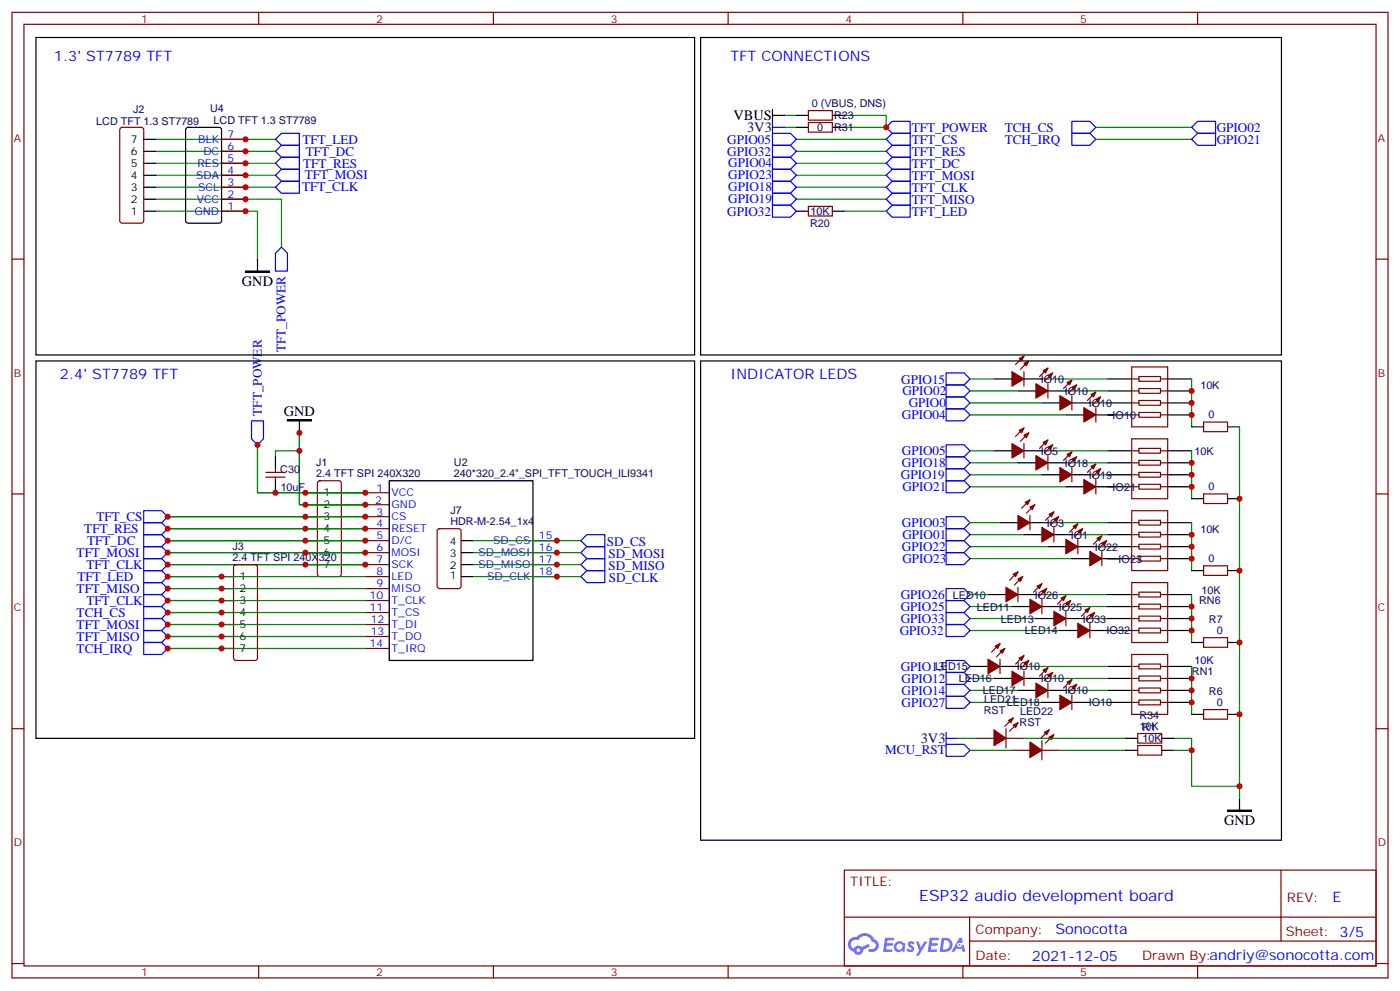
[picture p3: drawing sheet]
<svg xmlns="http://www.w3.org/2000/svg" width="412mm" height="292mm" viewBox="0 0 412 292" stroke-linecap="round" stroke-linejoin="round" font-family="sans-serif">
<g fill="none" stroke="#870000" stroke-width=".35">
<path d="M3.5 3.6h405.4v284.4h-405.4zM7.1 7.2h398.2v277.2h-398.2zM76.2 3.6v3.6M145.3 3.6v3.6M214.5 3.6v3.6M283.6 3.6v3.6M352.8 3.6v3.6M3.5 76.3h3.6M405.3 76.3h3.6M3.5 145.5h3.6M405.3 145.5h3.6M3.5 214.6h3.6"/>
<path d="M405.3 214.6h3.6M248.7 256.2h156.6v28.2h-156.6zM377.3 256.2v20.9M248.7 270.1h156.5M285.6 277.1h119.6M285.6 270.1v14.1M3.5 283.7h3.6M76.2 284.4v3.6M145.3 284.4v3.6M214.5 284.4v3.6M283.6 284.4v3.6M352.8 284.4v3.6"/>
<path d="M405.3 283.7h3.6"/>
</g>
<g fill="#5487ff">
<path d="M267.7 277.4a1.22 1.22 0 0 1 1.7 .3l-.4 .5a.47 .47 0 0 0-.3-.4 .47 .47 0 0 0-.5 .2l.1 .3a1.14 1.14 0 0 1 .8 1.7 1.14 1.14 0 0 1-1.9 0l-.2-.2 .5-.5 .7 .4a.29 .29 0 0 0 .3-.3 .29 .29 0 0 0-.2-.3 1.04 1.04 0 0 1-.6-1.7z"/>
<path d="M260.7 276.2h2.4l.3 .1-.2 .5-1.8 .1-.1 .9h1.5l.3 .3-.3 .4h-1.6l-.2 1.1h1.7l.2 .3-.2 .4h-2.6z"/>
<path d="M273.8 276.2h2.4l.3 .1-.1 .5-1.8 .1-.2 .9h1.6l.3 .3-.4 .4h-1.6l-.1 1.1h1.7l.2 .3-.2 .4h-2.6z"/>
<path d="M282.6 276.2h.7l.3 1.2-.6 .3a.69 .69 0 0 0-1 .3 .69 .69 0 0 0 .4 1 .69 .69 0 0 0 .9-.7l.5-.2 .6 2.2h-.8l-.2-.9h-1.8l-.5 .9h-.8z"/>
<path d="M269.8 277.2h.8l.6 1.9 1.1-1.9h.9l-2.6 4.2h-.8l.9-1.5z"/>
<path d="M277.4 276.2l-.6 4.1h1.3a2.11 2.11 0 0 0 2.5-2.1 2.11 2.11 0 0 0-2.5-2zM278.1 276.9a1.39 1.39 0 0 1 1.7 1.4 1.39 1.39 0 0 1-1.8 1.3h-.3z"/>
<path d="M263.7 277.8a1.54 1.54 0 0 0-.1 2.1 1.54 1.54 0 0 0 2.2 .2l.6 .2 .3-2.3-.2-.2-.4-.1a1.49 1.49 0 0 0-2.4 .1zM264 278.8a.94 .94 0 0 1 1.8 0 .94 .94 0 0 1-1.8 0z"/>
<path d="M250.4 276.5a2.18 2.18 0 0 0 1.1 3.7 1.44 1.44 0 0 0 1.6 1 1.44 1.44 0 0 0 1.2-1.5l2-1-.5-.8-1.9 1a1.47 1.47 0 0 0-2.4 .5 1.39 1.39 0 0 1-.7-2 1.39 1.39 0 0 1 2-.5 2.12 2.12 0 0 1 2.2-1.3 2.12 2.12 0 0 1 1.9 1.7 1.14 1.14 0 0 1 1.1 1.4 1.14 1.14 0 0 1-1.7 .8 .43 .43 0 0 0-.5 .3 .43 .43 0 0 0 .4 .5 1.98 1.98 0 0 0 2.5-1.2 1.98 1.98 0 0 0-1.2-2.5 3.1 3.1 0 0 0-5.3-.7l-.9 .1zM252.3 279.8a.55 .55 0 0 1 1.1 0 .55 .55 0 0 1-1.1 0z"/>
<circle cx="282.6" cy="278.3" r=".26"/>
</g>
<g fill="none" stroke="#008700" stroke-width=".35">
<path d="M231.1 37.5h3.5M231.1 34h3.5M248.7 34h12.4v3.5h-12.4M322.8 37.5h28.2M45.9 58.7h37v14.1M45.9 41h35.2M45.9 55.1h35.2M45.9 51.6h35.2M45.9 48.1h35.2M45.9 44.6h35.2M234.6 41h26.5M234.6 44.6h26.5"/>
<path d="M234.6 48.1h26.5M234.6 51.6h26.5M234.6 55.1h26.5M234.6 58.7h26.5M322.8 41h28.2M45.9 62.2h29.9v14.1M248.7 62.2h12.4M285.8 118.6h21.1M285.8 111.6h7M285.8 115.1h14.1M306.9 111.6h19.4M314 115.1h12.3"/>
<path d="M321 118.6h5.3M351 111.6v14.1M75.8 131v14.1h31.8h-17.6M88.2 127.5v21.1h19.4h-17.6M88.2 132.8h-7.1v1.7M285.8 122.2h28.2M285.8 139.8h21.1M285.8 132.8h7M285.8 136.3h14.1M306.9 132.8h19.4M314 136.3h12.3M321 139.8h5.3"/>
<path d="M326.3 122.2h1.8M351 132.8v14.1M365.1 125.7v109.4M49.4 159.2h58.2M49.4 155.7h58.2M49.4 152.2h58.2M139.3 159.2h31.8M285.8 143.3h28.2M285.8 153.9h8.8M285.8 157.4h15.8M308.7 153.9h17.6M315.7 157.4h10.6"/>
<path d="M326.3 143.3h1.8M351 153.9v14.1M49.4 162.7h58.2M49.4 166.3h58.2M49.4 176.8h58.2M49.4 173.3h58.2M49.4 169.8h58.2M139.3 162.7h31.8M139.3 166.3h31.8M139.3 169.8h31.8M285.8 178.6h12.3M285.8 175.1h5.2"/>
<path d="M285.8 161h22.9M285.8 164.5h29.9M305.2 175.1h21.1M312.2 178.6h14.1M322.8 161h3.5M326.3 164.5h3.5M351 175.1v14.1M49.4 187.4h58.2M49.4 183.9h58.2M49.4 180.4h58.2M49.4 191h58.2M285.8 182.1h19.4"/>
<path d="M285.8 185.7h26.4M285.8 199.8h7M299.9 196.3h26.4M306.9 199.8h19.4M319.3 182.1h7M351 196.3v14.1M282.2 217.4h5.3M285.8 203.3h14.1M285.8 206.8h21.1M301.6 217.4h30M314 203.3h12.3M321 206.8h5.3"/>
<path d="M345.7 217.4h5.3v14.1h14.1M285.8 220.9h12.3M312.2 220.9h19.4M345.7 220.9h5.3"/>
</g>
<g fill="none" stroke="#000" stroke-width=".35">
<path d="M10.6 11h194v93.5h-194zM206.4 11h171.1v93.5h-171.1zM54.9 37.7l.5-.2h9.2l.6 .4 .1 27.1-.5 .7h-9.4l-.7-.4v-27.1zM227.5 34h3.6M227.5 32.2v3.5M234.6 34h3.5M234.6 37.5h3.5M245.2 34h3.5M245.2 37.5h3.5M42.3 44.6h3.6M42.3 48.1h3.6M42.3 51.6h3.6"/>
<path d="M42.3 55.1h3.6M42.3 58.7h3.6M42.3 41h3.6M42.3 62.2h3.6M75.8 76.3v3.5M234.6 62.2h3.5M245.2 62.2h3.5M10.6 106.3h194v111.1h-194zM206.4 106.3h171.1v141.1h-171.1zM292.8 111.6h5.3M299.9 115.1h5.3M301.6 111.6h5.3"/>
<path d="M306.9 118.6h5.3M308.7 115.1h5.3M315.7 118.6h5.3M326.3 111.6h7.1M326.3 115.1h7.1M326.3 118.6h7.1M344 111.6h7M344 115.1h7M344 118.6h7M81.1 134.5v3.5M88.2 123.9v3.6M292.8 132.8h5.3"/>
<path d="M299.9 136.3h5.3M301.6 132.8h5.3M306.9 139.8h5.3M308.7 136.3h5.3M314 122.2h5.3M315.7 139.8h5.3M322.8 122.2h10.6M326.3 132.8h7.1M326.3 136.3h7.1M326.3 139.8h7.1M344 122.2h7M344 132.8h7"/>
<path d="M344 136.3h7M344 139.8h7M351 125.7h3.5M361.6 125.7h3.5M81.1 141.6v3.5M90 159.2h3.5M90 155.7h3.5M90 152.2h3.5M90 148.6h3.5M90 145.1h3.5M114.7 141.6h42.3v52.9h-42.3zM135.8 159.2h3.5"/>
<path d="M294.6 153.9h5.3M301.6 157.4h5.3M303.4 153.9h5.3M310.4 157.4h5.3M314 143.3h5.3M322.8 143.3h10.6M326.3 153.9h7.1M326.3 157.4h7.1M344 143.3h7M344 153.9h7M344 157.4h7M351 146.9h3.5"/>
<path d="M361.6 146.9h3.5M65.3 176.8h3.5M65.3 173.3h3.5M65.3 169.8h3.5M90 162.7h3.5M90 166.3h3.5M135.8 162.7h3.5M135.8 166.3h3.5M135.8 169.8h3.5M291 175.1h5.3M298.1 178.6h5.3M299.9 175.1h5.3"/>
<path d="M306.9 178.6h5.3M308.7 161h5.3M315.7 164.5h5.3M317.5 161h5.3M324.6 164.5h8.8M326.3 178.6h7.1M326.3 175.1h7.1M326.3 161h7.1M344 178.6h7M344 175.1h7M344 161h7M344 164.5h7"/>
<path d="M351 168h3.5M361.6 168h3.5M65.3 187.4h3.5M65.3 183.9h3.5M65.3 180.4h3.5M65.3 191h3.5M285.8 196.3h5.2M292.8 199.8h5.3M294.6 196.3h5.3M301.6 199.8h5.3M305.2 182.1h5.2M312.2 185.7h5.3"/>
<path d="M314 182.1h5.3M321 185.7h12.4M326.3 182.1h7.1M326.3 199.8h7.1M326.3 196.3h7.1M344 185.7h7M344 182.1h7M344 199.8h7M344 196.3h7M351 189.2h3.5M361.6 189.2h3.5M299.9 203.3h5.3"/>
<path d="M306.9 206.8h5.3M308.7 203.3h5.3M315.7 206.8h5.3M326.3 206.8h7.1M326.3 203.3h7.1M331.6 217.4h3.5M342.2 217.4h3.5M344 206.8h7M344 203.3h7M351 210.4h3.5M361.6 210.4h3.5M331.6 220.9h3.5"/>
<path d="M342.2 220.9h3.5M365.1 235.1v3.5"/>
</g>
<g fill="none" stroke="#870000" stroke-width=".35">
<path d="M35.5 37.7l.5-.2h5.6l.7 .4v27.1l-.2 .5-.5 .2h-5.6l-.5-.2-.2-.5v-26.8zM238.1 32.6h7.1v2.8h-7.1zM238.1 36.1h7.1v2.8h-7.1zM65.3 58.7h7M65.3 55.1h7M65.3 51.6h7M65.3 48.1h7M65.3 44.6h7M65.3 41h7M65.3 62.2h7M238.1 60.8h7.1v2.8h-7.1zM301.6 104.9l-2.4 2.5"/>
<path d="M301.6 109.5v4.2M303 106.3l-2.4 2.5M308.7 108.4l-2.5 2.5M308.7 113v4.2M310.1 109.8l-2.5 2.5M315.7 111.9l-2.4 2.5M315.7 116.5v4.3M317.1 113.3l-2.4 2.5M322.8 115.5l-2.5 2.4M324.2 116.9l-2.5 2.4M333.4 108.1h10.6v17.6h-10.6zM333.4 111.6h2.1"/>
<path d="M333.4 118.6h2.1M333.4 115.1h2.1M335.5 110.9h6.3v1.4h-6.3zM335.5 114.4h6.3v1.4h-6.3zM335.5 117.9h6.3v1.4h-6.3zM341.8 111.6h2.2M341.8 118.6h2.2M341.8 115.1h2.2M78.3 139.1h5.7M81.1 138v1.1M301.6 130.6v4.3M301.6 126l-2.4 2.5"/>
<path d="M303 127.5l-2.4 2.4M308.7 134.2v4.2M308.7 129.6l-2.5 2.4M310.1 131l-2.5 2.5M315.7 137.7v4.2M315.7 133.1l-2.4 2.5M317.1 134.5l-2.4 2.5M322.8 120.1v4.2M322.8 136.6l-2.5 2.5M324.2 138l-2.5 2.5M333.4 129.2h10.6v17.7h-10.6zM333.4 122.2h2.1"/>
<path d="M333.4 132.8h2.1M333.4 139.8h2.1M333.4 136.3h2.1M335.5 121.5h6.3v1.4h-6.3zM335.5 132h6.3v1.5h-6.3zM335.5 135.6h6.3v1.4h-6.3zM335.5 139.1h6.3v1.4h-6.3zM341.8 122.2h2.2M341.8 132.8h2.2M341.8 139.8h2.2M341.8 136.3h2.2M354.5 124.3h7.1v2.8h-7.1z"/>
<path d="M78.3 140.5h5.7M81.1 140.5v1.1M93.7 141.8l.5-.2h5.6l.7 .4v27.1l-.2 .5-.5 .2h-5.6l-.5-.2-.2-.5v-26.8zM107.6 145.1h7.1M107.6 148.6h7.1M107.6 152.2h7.1M107.6 155.7h7.1M107.6 159.2h7.1M129 155.9l.5-.2h5.6l.7 .4v16.5l-.4 .7h-5.9l-.7-.4v-16.5zM157 159.2h7M303.4 147.2l-2.5 2.5M303.4 151.8v4.2"/>
<path d="M304.8 148.6l-2.5 2.5M310.4 150.7l-2.4 2.5M310.4 155.3v4.3M311.9 152.2l-2.5 2.4M317.5 154.3l-2.5 2.4M317.5 158.9v4.2M318.9 155.7l-2.5 2.5M322.8 141.2v4.3M324.6 157.8l-2.5 2.5M326 159.2l-2.5 2.5M333.4 150.4h10.6v17.6h-10.6zM333.4 143.3h2.1"/>
<path d="M333.4 153.9h2.1M333.4 157.4h2.1M335.5 142.6h6.3v1.4h-6.3zM335.5 153.2h6.3v1.4h-6.3zM335.5 156.7h6.3v1.5h-6.3zM341.8 143.3h2.2M341.8 153.9h2.2M341.8 157.4h2.2M354.5 145.5h7.1v2.8h-7.1zM69 166.5l.5-.2h5.6l.7 .4v27.1l-.2 .5-.5 .2h-5.6l-.5-.2-.2-.5v-26.8zM107.6 162.7h7.1M107.6 166.3h7.1"/>
<path d="M107.6 169.8h7.1M107.6 173.3h7.1M107.6 176.8h7.1M157 162.7h7M157 166.3h7M157 169.8h7M299.9 168.4l-2.5 2.5M299.9 173v4.2M301.3 169.8l-2.5 2.5M306.9 171.9l-2.5 2.5M306.9 176.5v4.2M308.3 173.3l-2.4 2.5"/>
<path d="M314 175.4l-2.5 2.5M315.4 176.8l-2.5 2.5M321 179l-2.4 2.4M324.6 162.4v4.2M333.4 175.1h2.1M333.4 171.6h10.6v17.6h-10.6zM333.4 178.6h2.1M333.4 164.5h2.1M333.4 161h2.1M335.5 177.9h6.3v1.4h-6.3zM335.5 174.4h6.3v1.4h-6.3zM335.5 160.3h6.3v1.4h-6.3z"/>
<path d="M335.5 163.8h6.3v1.4h-6.3zM341.8 175.1h2.2M341.8 178.6h2.2M341.8 164.5h2.2M341.8 161h2.2M354.5 166.6h7.1v2.8h-7.1zM107.6 180.4h7.1M107.6 183.9h7.1M107.6 187.4h7.1M107.6 191h7.1M294.6 189.5l-2.5 2.5M294.6 194.1v4.3"/>
<path d="M296 191l-2.5 2.4M301.6 197.7v4.2M301.6 193.1l-2.4 2.4M303 194.5l-2.4 2.5M308.7 196.6l-2.5 2.5M310.1 198l-2.5 2.5M314 180v4.3M321 183.6v4.2M322.4 180.4l-2.4 2.4M333.4 192.7h10.6v17.7h-10.6zM333.4 185.7h2.1M333.4 182.1h2.1"/>
<path d="M333.4 196.3h2.1M333.4 199.8h2.1M335.5 185h6.3v1.4h-6.3zM335.5 181.4h6.3v1.4h-6.3zM335.5 199.1h6.3v1.4h-6.3zM335.5 195.5h6.3v1.5h-6.3zM341.8 185.7h2.2M341.8 182.1h2.2M341.8 196.3h2.2M341.8 199.8h2.2M354.5 187.8h7.1v2.8h-7.1zM287.5 217.4h5.3"/>
<path d="M296.3 217.4h5.3M296.3 214.6v5.6M298.4 211.4l-2.4 2.5M299.9 212.8l-2.5 2.5M306.9 218.1v5.7M308.7 201.2v4.2M309 214.9l-2.4 2.5M310.4 216.4l-2.4 2.4M315.7 204.7v4.3M315.7 200.1l-2.4 2.5M317.1 201.5l-2.4 2.5M333.4 206.8h2.1"/>
<path d="M333.4 203.3h2.1M335.1 216h7.1v2.8h-7.1zM335.1 219.5h7.1v2.9h-7.1zM335.5 206.1h6.3v1.4h-6.3zM335.5 202.6h6.3v1.4h-6.3zM341.8 206.8h2.2M341.8 203.3h2.2M354.5 209h7.1v2.8h-7.1zM298.1 220.9h5.3M306.9 220.9h5.3"/>
</g>
<g fill="none" stroke="#00f" stroke-width=".35">
<path d="M227.5 39.3h5.3l1.8 1.7-1.8 1.8h-5.3zM227.5 37.5h3.6M227.5 35.7v3.6M261.1 37.5l1.7-1.8h5.3v3.6h-5.3zM262.8 39.3h5.3v3.5h-5.3l-1.7-1.8zM315.7 39.3h5.3l1.8 1.7-1.8 1.8h-5.3zM315.7 35.7h5.3l1.8 1.8-1.8 1.8h-5.3zM351 37.5l1.8-1.8h5.3v3.6h-5.3zM81.1 44.6l1.8-1.8h5.3v3.5h-5.3zM81.1 51.6l1.8-1.8h5.3v3.6h-5.3zM81.1 55.1l1.8-1.7h5.3v3.5h-5.3zM81.1 48.1l1.8-1.8h5.3v3.5h-5.3z"/>
<path d="M81.1 41l1.8-1.7h5.3v3.5h-5.3zM227.5 49.8h5.3l1.8 1.8-1.8 1.8h-5.3zM227.5 42.8h5.3l1.8 1.8-1.8 1.7h-5.3zM227.5 53.4h5.3l1.8 1.7-1.8 1.8h-5.3zM227.5 56.9h5.3l1.8 1.8-1.8 1.7h-5.3zM227.5 46.3h5.3l1.8 1.8-1.8 1.7h-5.3zM261.1 44.6l1.7-1.8h5.3v3.5h-5.3zM261.1 48.1l1.7-1.8h5.3v3.5h-5.3zM261.1 55.1l1.7-1.7h5.3v3.5h-5.3zM262.8 49.8h5.3v3.6h-5.3l-1.7-1.8zM262.8 56.9h5.3v3.5h-5.3l-1.7-1.7zM351 41l1.8-1.7h5.3v3.5h-5.3z"/>
<path d="M82.9 72.8l1.8 1.7v5.3h-3.6v-5.3zM227.5 60.4h5.3l1.8 1.8-1.8 1.8h-5.3zM261.1 62.2l1.7-1.8h5.3v3.6h-5.3zM278.7 109.8h5.3l1.8 1.8-1.8 1.7h-5.3zM278.7 113.3h5.3l1.8 1.8-1.8 1.8h-5.3zM278.7 116.9h5.3l1.8 1.7-1.8 1.8h-5.3zM74.1 123.9h3.5v5.3l-1.8 1.8-1.7-1.8zM278.7 120.4h5.3l1.8 1.8-1.8 1.7h-5.3zM278.7 131h5.3l1.8 1.8-1.8 1.7h-5.3zM278.7 134.5h5.3l1.8 1.8-1.8 1.7h-5.3zM278.7 138h5.3l1.8 1.8-1.8 1.8h-5.3zM42.3 157.4h5.3l1.8 1.8-1.8 1.8h-5.3z"/>
<path d="M42.3 153.9h5.3l1.8 1.8-1.8 1.7h-5.3zM42.3 150.4h5.3l1.8 1.8-1.8 1.7h-5.3zM172.9 157.4h5.3v3.6h-5.3l-1.8-1.8zM278.7 159.2h5.3l1.8 1.8-1.8 1.7h-5.3zM278.7 141.6h5.3l1.8 1.7-1.8 1.8h-5.3zM278.7 152.2h5.3l1.8 1.7-1.8 1.8h-5.3zM278.7 155.7h5.3l1.8 1.7-1.8 1.8h-5.3zM42.3 168h5.3l1.8 1.8-1.8 1.8h-5.3zM42.3 161h5.3l1.8 1.7-1.8 1.8h-5.3zM42.3 164.5h5.3l1.8 1.8-1.8 1.7h-5.3zM42.3 171.6h5.3l1.8 1.7-1.8 1.8h-5.3zM42.3 175.1h5.3l1.8 1.7-1.8 1.8h-5.3z"/>
<path d="M42.3 178.6h5.3l1.8 1.8-1.8 1.7h-5.3zM171.1 169.8l1.8-1.8h5.3v3.6h-5.3zM172.9 161h5.3v3.5h-5.3l-1.8-1.8zM172.9 164.5h5.3v3.5h-5.3l-1.8-1.7zM278.7 176.8h5.3l1.8 1.8-1.8 1.8h-5.3zM278.7 173.3h5.3l1.8 1.8-1.8 1.7h-5.3zM278.7 162.7h5.3l1.8 1.8-1.8 1.8h-5.3zM42.3 182.1h5.3l1.8 1.8-1.8 1.8h-5.3zM42.3 185.7h5.3l1.8 1.7-1.8 1.8h-5.3zM42.3 189.2h5.3l1.8 1.8-1.8 1.7h-5.3zM278.7 183.9h5.3l1.8 1.8-1.8 1.7h-5.3zM278.7 180.4h5.3l1.8 1.7-1.8 1.8h-5.3z"/>
<path d="M278.7 198h5.3l1.8 1.8-1.8 1.7h-5.3zM278.7 194.5h5.3l1.8 1.8-1.8 1.7h-5.3zM278.7 205.1h5.3l1.8 1.7-1.8 1.8h-5.3zM278.7 201.5h5.3l1.8 1.8-1.8 1.8h-5.3zM278.7 219.2h5.3l1.8 1.7-1.8 1.8h-5.3zM278.7 217.4h3.5M278.7 215.7v3.5"/>
</g>
<path d="M72.3 79.8h7.1v.4h-7.1zM84.7 123.6h7v.3h-7zM361.6 238.6h7.1v.3h-7.1z" fill="#000" stroke="#000" stroke-width=".35"/>
<g fill="#870000" stroke="#870000" stroke-width=".35">
<path d="M298.1 109.5l3.5 2.1-3.5 2.1z"/>
<path d="M301.6 107l1.4-.7-.7 1.4z"/>
<path d="M300.2 105.6l1.4-.7-.7 1.4z"/>
<path d="M305.2 113l3.5 2.1-3.5 2.1z"/>
<path d="M308.7 110.5l1.4-.7-.7 1.4z"/>
<path d="M307.3 109.1l1.4-.7-.7 1.4z"/>
<path d="M312.2 116.5l3.5 2.1-3.5 2.2z"/>
<path d="M315.7 114.1l1.4-.8-.7 1.5z"/>
<path d="M314.3 112.6l1.4-.7-.7 1.4z"/>
<path d="M319.3 120.1l3.5 2.1-3.5 2.1z"/>
<path d="M322.8 117.6l1.4-.7-.7 1.4z"/>
<path d="M321.4 116.2l1.4-.7-.7 1.4z"/>
<path d="M312.2 137.7l3.5 2.1-3.5 2.1z"/>
<path d="M315.7 135.2l1.4-.7-.7 1.4z"/>
<path d="M314.3 133.8l1.4-.7-.7 1.4z"/>
<path d="M319.3 141.2l3.5 2.1-3.5 2.2z"/>
<path d="M322.8 138.7l1.4-.7-.7 1.5z"/>
<path d="M321.4 137.3l1.4-.7-.7 1.4z"/>
<path d="M299.9 151.8l3.5 2.1-3.5 2.1z"/>
<path d="M303.4 149.3l1.4-.7-.7 1.4z"/>
<path d="M302 147.9l1.4-.7-.7 1.4z"/>
<path d="M306.9 155.3l3.5 2.1-3.5 2.2z"/>
<path d="M310.4 152.9l1.5-.7-.8 1.4z"/>
<path d="M309 151.4l1.4-.7-.7 1.5z"/>
<path d="M314 158.9l3.5 2.1-3.5 2.1z"/>
<path d="M317.5 156.4l1.4-.7-.7 1.4z"/>
<path d="M316.1 155l1.4-.7-.7 1.4z"/>
<path d="M321 162.4l3.6 2.1-3.6 2.1z"/>
<path d="M324.6 159.9l1.4-.7-.7 1.4z"/>
<path d="M323.1 158.5l1.5-.7-.8 1.4z"/>
<path d="M296.3 173l3.6 2.1-3.6 2.1z"/>
<path d="M299.9 170.5l1.4-.7-.7 1.4z"/>
<path d="M298.4 169.1l1.5-.7-.7 1.4z"/>
<path d="M303.4 176.5l3.5 2.1-3.5 2.1z"/>
<path d="M306.9 174l1.4-.7-.7 1.4z"/>
<path d="M305.5 172.6l1.4-.7-.7 1.4z"/>
<path d="M310.4 180l3.6 2.1-3.6 2.2z"/>
<path d="M314 177.6l1.4-.8-.7 1.5z"/>
<path d="M312.6 176.1l1.4-.7-.7 1.4z"/>
<path d="M317.5 183.6l3.5 2.1-3.5 2.1z"/>
<path d="M321 181.1l1.4-.7-.7 1.4z"/>
<path d="M319.6 179.7l1.4-.7-.7 1.4z"/>
<path d="M291 194.1l3.6 2.2-3.6 2.1z"/>
<path d="M294.6 191.7l1.4-.7-.7 1.4z"/>
<path d="M293.2 190.3l1.4-.8-.7 1.5z"/>
<path d="M298.1 197.7l3.5 2.1-3.5 2.1z"/>
<path d="M301.6 195.2l1.4-.7-.7 1.4z"/>
<path d="M300.2 193.8l1.4-.7-.7 1.4z"/>
<path d="M305.2 201.2l3.5 2.1-3.5 2.1z"/>
<path d="M308.7 198.7l1.4-.7-.7 1.4z"/>
<path d="M307.3 197.3l1.4-.7-.7 1.4z"/>
<path d="M312.2 204.7l3.5 2.1-3.5 2.2z"/>
<path d="M315.7 202.2l1.4-.7-.7 1.5z"/>
<path d="M314.3 200.8l1.4-.7-.7 1.4z"/>
<path d="M298.1 130.6l3.5 2.2-3.5 2.1z"/>
<path d="M301.6 128.2l1.4-.7-.7 1.4z"/>
<path d="M300.2 126.8l1.4-.8-.7 1.5z"/>
<path d="M305.2 134.2l3.5 2.1-3.5 2.1z"/>
<path d="M308.7 131.7l1.4-.7-.7 1.4z"/>
<path d="M307.3 130.3l1.4-.7-.7 1.4z"/>
<path d="M298.4 213.5l1.5-.7-.7 1.4z"/>
<path d="M297 212.1l1.4-.7-.7 1.4z"/>
<path d="M292.8 214.9l3.5 2.5-3.5 2.1z"/>
<path d="M309 217.1l1.4-.7-.7 1.4z"/>
<path d="M307.6 215.7l1.4-.8-.7 1.5z"/>
<path d="M303.4 218.5l3.5 2.4-3.5 2.2z"/>
</g>
<g fill="#c00">
<circle cx="351" cy="185.7" r=".88"/>
<circle cx="351" cy="182.1" r=".88"/>
<circle cx="351" cy="178.6" r=".88"/>
<circle cx="351" cy="199.8" r=".88"/>
<circle cx="351" cy="203.3" r=".88"/>
<circle cx="351" cy="206.8" r=".88"/>
<circle cx="351" cy="115.1" r=".88"/>
<circle cx="351" cy="118.6" r=".88"/>
<circle cx="351" cy="122.2" r=".88"/>
<circle cx="351" cy="136.3" r=".88"/>
<circle cx="351" cy="139.8" r=".88"/>
<circle cx="351" cy="143.3" r=".88"/>
<circle cx="351" cy="157.4" r=".88"/>
<circle cx="351" cy="161" r=".88"/>
<circle cx="351" cy="164.5" r=".88"/>
<circle cx="49.4" cy="162.7" r=".88"/>
<circle cx="49.4" cy="159.2" r=".88"/>
<circle cx="49.4" cy="155.7" r=".88"/>
<circle cx="49.4" cy="152.2" r=".88"/>
<circle cx="49.4" cy="166.3" r=".88"/>
<circle cx="49.4" cy="187.4" r=".88"/>
<circle cx="49.4" cy="183.9" r=".88"/>
<circle cx="49.4" cy="180.4" r=".88"/>
<circle cx="49.4" cy="176.8" r=".88"/>
<circle cx="49.4" cy="173.3" r=".88"/>
<circle cx="49.4" cy="169.8" r=".88"/>
<circle cx="49.4" cy="191" r=".88"/>
<circle cx="72.3" cy="41" r=".88"/>
<circle cx="72.3" cy="62.2" r=".88"/>
<circle cx="72.3" cy="58.7" r=".88"/>
<circle cx="72.3" cy="55.1" r=".88"/>
<circle cx="72.3" cy="51.6" r=".88"/>
<circle cx="72.3" cy="48.1" r=".88"/>
<circle cx="72.3" cy="44.6" r=".88"/>
<circle cx="365.1" cy="210.4" r=".88"/>
<circle cx="365.1" cy="146.9" r=".88"/>
<circle cx="365.1" cy="168" r=".88"/>
<circle cx="365.1" cy="189.2" r=".88"/>
<circle cx="261.1" cy="37.5" r=".88"/>
<circle cx="107.6" cy="145.1" r=".88"/>
<circle cx="90" cy="145.1" r=".88"/>
<circle cx="107.6" cy="148.6" r=".88"/>
<circle cx="90" cy="148.6" r=".88"/>
<circle cx="107.6" cy="152.2" r=".88"/>
<circle cx="90" cy="152.2" r=".88"/>
<circle cx="107.6" cy="155.7" r=".88"/>
<circle cx="90" cy="155.7" r=".88"/>
<circle cx="107.6" cy="159.2" r=".88"/>
<circle cx="90" cy="159.2" r=".88"/>
<circle cx="107.6" cy="162.7" r=".88"/>
<circle cx="90" cy="162.7" r=".88"/>
<circle cx="107.6" cy="166.3" r=".88"/>
<circle cx="90" cy="166.3" r=".88"/>
<circle cx="65.3" cy="187.4" r=".88"/>
<circle cx="65.3" cy="183.9" r=".88"/>
<circle cx="65.3" cy="180.4" r=".88"/>
<circle cx="65.3" cy="176.8" r=".88"/>
<circle cx="65.3" cy="173.3" r=".88"/>
<circle cx="65.3" cy="169.8" r=".88"/>
<circle cx="65.3" cy="191" r=".88"/>
<circle cx="164" cy="159.2" r=".88"/>
<circle cx="164" cy="162.7" r=".88"/>
<circle cx="164" cy="166.3" r=".88"/>
<circle cx="164" cy="169.8" r=".88"/>
<circle cx="75.8" cy="131" r=".88"/>
<circle cx="88.2" cy="127.5" r=".88"/>
<circle cx="88.2" cy="132.8" r=".88"/>
<circle cx="351" cy="220.9" r=".88"/>
<circle cx="365.1" cy="231.5" r=".88"/>
<circle cx="81.1" cy="145.1" r=".88"/>
</g>
<text font-size="4.6" fill="#00f" x="270.8" y="265.3">ESP32 audio development board</text>
<g font-size="4.2" fill="#00f">
<text x="15.9" y="18.1">1.3' ST7789 TFT</text>
<text x="215.2" y="18.1">TFT CONNECTIONS</text>
<text x="17.6" y="111.6">2.4' ST7789 TFT</text>
<text x="215.2" y="111.6">INDICATOR LEDS</text>
<text x="392.5" y="265.5">E</text>
<text x="310.9" y="275">Sonocotta</text>
<text x="304" y="282.9">2021-12-05</text>
</g>
<g font-size="4.2">
<text x="216.1" y="35.4">VBUS</text>
<text x="71.3" y="84.2">GND</text>
<text x="83.6" y="122.5">GND</text>
<text x="360.6" y="242.9">GND</text>
</g>
<g font-size="4.2" fill="#000080">
<text x="220.1" y="38.9">3V3</text>
<text x="271.2" y="218.8">3V3</text>
</g>
<g font-size="3.9" fill="#00f">
<text x="268.6" y="38.8">TFT_POWER</text>
<text x="296" y="38.8">TCH_CS</text>
<text x="358.4" y="38.8">GPIO02</text>
<text x="89.1" y="42.3">TFT_LED</text>
<text x="90.1" y="45.8">TFT_DC</text>
<text x="214.2" y="45.9">GPIO32</text>
<text x="214.2" y="42.3">GPIO05</text>
<text x="268.6" y="42.4">TFT_CS</text>
<text x="268.6" y="45.9">TFT_RES</text>
<text x="296" y="42.3">TCH_IRQ</text>
<text x="358.4" y="42.3">GPIO21</text>
<text x="89.3" y="49.3">TFT_RES</text>
<text x="89.8" y="52.9">TFT_MOSI</text>
<text x="214.5" y="52.8">GPIO23</text>
<text x="214.5" y="49.3">GPIO04</text>
<text x="268.6" y="49.4">TFT_DC</text>
<text x="268.6" y="52.9">TFT_MOSI</text>
<text x="89" y="56.4">TFT_CLK</text>
<text x="214.5" y="56.3">GPIO18</text>
<text x="214.5" y="59.8">GPIO19</text>
<text x="268.6" y="56.5">TFT_CLK</text>
<text x="268.6" y="60">TFT_MISO</text>
<text x="214.2" y="63.5">GPIO32</text>
<text x="268.6" y="63.5">TFT_LED</text>
<text x="84.1" y="103.7" transform="rotate(-90 84.1 103.7)">TFT_POWER</text>
<text x="265.5" y="112.9">GPIO15</text>
<text x="265.8" y="116.4">GPIO02</text>
<text x="267.7" y="120">GPIO0</text>
<text x="77.2" y="122.4" transform="rotate(-90 77.2 122.4)">TFT_POWER</text>
<text x="265.7" y="123.5">GPIO04</text>
<text x="265.7" y="134">GPIO05</text>
<text x="265.7" y="137.5">GPIO18</text>
<text x="265.4" y="141.1">GPIO19</text>
<text x="265.8" y="144.6">GPIO21</text>
<text x="28.4" y="153.4">TFT_CS</text>
<text x="265.7" y="155.2">GPIO03</text>
<text x="24.8" y="157">TFT_RES</text>
<text x="25.7" y="160.5">TFT_DC</text>
<text x="178.7" y="160.7">SD_CS</text>
<text x="265.8" y="158.7">GPIO01</text>
<text x="22.6" y="164">TFT_MOSI</text>
<text x="25.4" y="167.5">TFT_CLK</text>
<text x="179.2" y="164.2">SD_MOSI</text>
<text x="179.2" y="167.8">SD_MISO</text>
<text x="265.7" y="162.2">GPIO22</text>
<text x="265.8" y="165.7">GPIO23</text>
<text x="22.9" y="171.1">TFT_LED</text>
<text x="179.3" y="171.3">SD_CLK</text>
<text x="22.6" y="174.6">TFT_MISO</text>
<text x="25.4" y="178.1">TFT_CLK</text>
<text x="265.3" y="180">GPIO25</text>
<text x="265.3" y="176.5">GPIO26</text>
<text x="22.6" y="185.2">TFT_MOSI</text>
<text x="22.6" y="181.6">TCH_CS</text>
<text x="265.3" y="183.5">GPIO33</text>
<text x="22.6" y="188.7">TFT_MISO</text>
<text x="265" y="187">GPIO32</text>
<text x="22.6" y="192.2">TCH_IRQ</text>
<text x="265.3" y="197.5">GPIO13</text>
<text x="265.6" y="201">GPIO12</text>
<text x="265.6" y="208.1">GPIO27</text>
<text x="265.6" y="204.5">GPIO14</text>
<text x="260.8" y="222">MCU_RST</text>
</g>
<g font-size="3.9" fill="#800">
<text x="250.5" y="260.8">TITLE:</text>
<text x="379.1" y="265.5">REV:</text>
<text x="287.4" y="275">Company:</text>
<text x="378.7" y="275.6">Sheet: 3/5</text>
<text x="287.4" y="282.7">Date:</text>
<text x="336.4" y="282.8">Drawn By:andriy@sonocotta.com</text>
</g>
<g font-size="3.2" fill="#800">
<text x="41.6" y="6.6">1</text>
<text x="110.8" y="6.6">2</text>
<text x="179.9" y="6.6">3</text>
<text x="249.1" y="6.6">4</text>
<text x="318.2" y="6.6">5</text>
<text x="4.1" y="41.7">A</text>
<text x="405.9" y="41.7">A</text>
<text x="4.1" y="110.9">B</text>
<text x="405.9" y="110.9">B</text>
<text x="4.1" y="180">C</text>
<text x="405.9" y="180">C</text>
<text x="4.1" y="249.2">D</text>
<text x="405.9" y="249.2">D</text>
<text x="41.6" y="287.4">1</text>
<text x="110.8" y="287.4">2</text>
<text x="179.9" y="287.4">3</text>
<text x="249.1" y="287.4">4</text>
<text x="318.2" y="287.4">5</text>
</g>
<g font-size="3.2" fill="#000080">
<text x="39.2" y="33.1">J2</text>
<text x="61.9" y="33.1">U4</text>
<text x="239.1" y="31.6">0 (VBUS, DNS)</text>
<text x="245.7" y="35.1">R23</text>
<text x="28.4" y="36.9">LCD TFT 1.3 ST7789</text>
<text x="62.9" y="36.4">LCD TFT 1.3 ST7789</text>
<text x="240.7" y="38.6">0</text>
<text x="245.7" y="38.6">R31</text>
<text x="238.7" y="63.3">10K</text>
<text x="238.6" y="66.9">R20</text>
<text x="306.6" y="112.8">IO10</text>
<text x="313.6" y="116.3">IO10</text>
<text x="320.7" y="119.8">IO10</text>
<text x="353.6" y="114.5">10K</text>
<text x="327.8" y="123.3">IO10</text>
<text x="356" y="123.2">0</text>
<text x="93.2" y="137.3">J1</text>
<text x="133.7" y="137.3">U2</text>
<text x="306.6" y="133.9">IO5</text>
<text x="313.6" y="137.4">IO18</text>
<text x="351.8" y="133.9">10K</text>
<text x="82.6" y="139.2">C30</text>
<text x="93.2" y="140.5">2.4 TFT SPI 240X320</text>
<text x="133.7" y="140.5">240*320_2.4&quot;_SPI_TFT_TOUCH_ILI9341</text>
<text x="320.7" y="141">IO19</text>
<text x="82.7" y="144.5">10uF</text>
<text x="327.8" y="144.5">IO21</text>
<text x="356" y="144.4">0</text>
<text x="132.7" y="154.6">HDR-M-2.54_1x4</text>
<text x="132.7" y="151.4">J7</text>
<text x="308.3" y="155.1">IO3</text>
<text x="315.4" y="158.6">IO1</text>
<text x="353.6" y="156.8">10K</text>
<text x="68.5" y="165.2">2.4 TFT SPI 240X320</text>
<text x="68.5" y="162">J3</text>
<text x="322.5" y="162.1">IO22</text>
<text x="329.5" y="165.7">IO23</text>
<text x="356" y="165.6">0</text>
<text x="280.7" y="176.3">LED10</text>
<text x="287.8" y="179.8">LED11</text>
<text x="304.8" y="176.3">IO26</text>
<text x="311.9" y="179.8">IO25</text>
<text x="353.3" y="178">RN6</text>
<text x="354" y="174.8">10K</text>
<text x="294.8" y="183.3">LED13</text>
<text x="318.9" y="183.3">IO33</text>
<text x="356.1" y="183.5">R7</text>
<text x="301.9" y="186.8">LED14</text>
<text x="326" y="186.8">IO32</text>
<text x="358.4" y="186.7">0</text>
<text x="275.4" y="197.4">LED15</text>
<text x="299.5" y="197.4">IO10</text>
<text x="351.8" y="195.7">10K</text>
<text x="282.5" y="200.9">LED16</text>
<text x="306.6" y="200.9">IO10</text>
<text x="351.1" y="198.9">RN1</text>
<text x="289.5" y="204.5">LED17</text>
<text x="289.9" y="207.1">LED21</text>
<text x="296.6" y="208">LED18</text>
<text x="313.6" y="204.5">IO10</text>
<text x="320.7" y="208">IO10</text>
<text x="356.1" y="204.7">R6</text>
<text x="358.4" y="207.9">0</text>
<text x="289.8" y="210.4">RST</text>
<text x="300.4" y="213.9">RST</text>
<text x="300.5" y="210.6">LED22</text>
<text x="335.6" y="214.9">10K</text>
<text x="335.6" y="211.7">R34</text>
<text x="336.6" y="215.3">R1</text>
<text x="336.6" y="218.5">10K</text>
</g>
<g font-size="3.2" fill="#00f">
<text x="67" y="40.7">7</text>
<text x="58.4" y="42.1">BLK</text>
<text x="59.9" y="45.6">DC</text>
<text x="67" y="47.7">5</text>
<text x="67" y="44.2">6</text>
<text x="57.8" y="52.7">SDA</text>
<text x="58.2" y="49.1">RES</text>
<text x="67" y="51.3">4</text>
<text x="58" y="59.7">VCC</text>
<text x="58.4" y="56.2">SCL</text>
<text x="67" y="58.3">2</text>
<text x="67" y="54.8">3</text>
<text x="57.3" y="63.3">GND</text>
<text x="67" y="61.8">1</text>
<text x="110.5" y="148.3">2</text>
<text x="110.9" y="144.7">1</text>
<text x="115.4" y="146.2">VCC</text>
<text x="115.4" y="149.7">GND</text>
<text x="110.9" y="151.8">3</text>
<text x="110.9" y="155.3">4</text>
<text x="115.4" y="153.2">CS</text>
<text x="110.9" y="158.9">5</text>
<text x="115.4" y="156.7">RESET</text>
<text x="115.4" y="160.3">D/C</text>
<text x="145.3" y="160.3">SD_CS</text>
<text x="158.7" y="158.9">15</text>
<text x="110.9" y="162.4">6</text>
<text x="110.9" y="165.9">7</text>
<text x="115.4" y="163.8">MOSI</text>
<text x="115.4" y="167.3">SCK</text>
<text x="141" y="163.8">SD_MOSI</text>
<text x="141" y="167.3">SD_MISO</text>
<text x="158.7" y="162.4">16</text>
<text x="158.7" y="165.9">17</text>
<text x="110.9" y="169.4">8</text>
<text x="110.9" y="173">9</text>
<text x="115.4" y="170.9">LED</text>
<text x="143.5" y="170.9">SD_CLK</text>
<text x="158.7" y="169.4">18</text>
<text x="108.9" y="176.5">10</text>
<text x="115.4" y="174.4">MISO</text>
<text x="115.4" y="177.9">T_CLK</text>
<text x="108.9" y="180">11</text>
<text x="109.2" y="183.6">12</text>
<text x="115.4" y="181.4">T_CS</text>
<text x="115.4" y="185">T_DI</text>
<text x="108.9" y="190.6">14</text>
<text x="109.2" y="187.1">13</text>
<text x="115.4" y="188.5">T_DO</text>
<text x="115.4" y="192">T_IRQ</text>
</g>
<g font-size="3.2">
<text x="38.6" y="45.6">6</text>
<text x="38.6" y="42.1">7</text>
<text x="38.6" y="49.1">5</text>
<text x="38.6" y="52.7">4</text>
<text x="38.6" y="56.2">3</text>
<text x="38.6" y="59.7">2</text>
<text x="38.6" y="63.3">1</text>
<text x="95.2" y="149.7">2</text>
<text x="95.2" y="146.2">1</text>
<text x="95.2" y="153.2">3</text>
<text x="95.2" y="160.3">5</text>
<text x="95.2" y="156.7">4</text>
<text x="132.5" y="160.6">4</text>
<text x="95.2" y="163.8">6</text>
<text x="95.2" y="167.3">7</text>
<text x="132.5" y="167.7">2</text>
<text x="132.5" y="164.1">3</text>
<text x="70.6" y="170.9">1</text>
<text x="132.5" y="170.5">1</text>
<text x="70.6" y="177.9">3</text>
<text x="70.6" y="174.4">2</text>
<text x="70.6" y="185">5</text>
<text x="70.6" y="181.4">4</text>
<text x="70.6" y="188.5">6</text>
<text x="70.6" y="192">7</text>
</g>
</svg>
